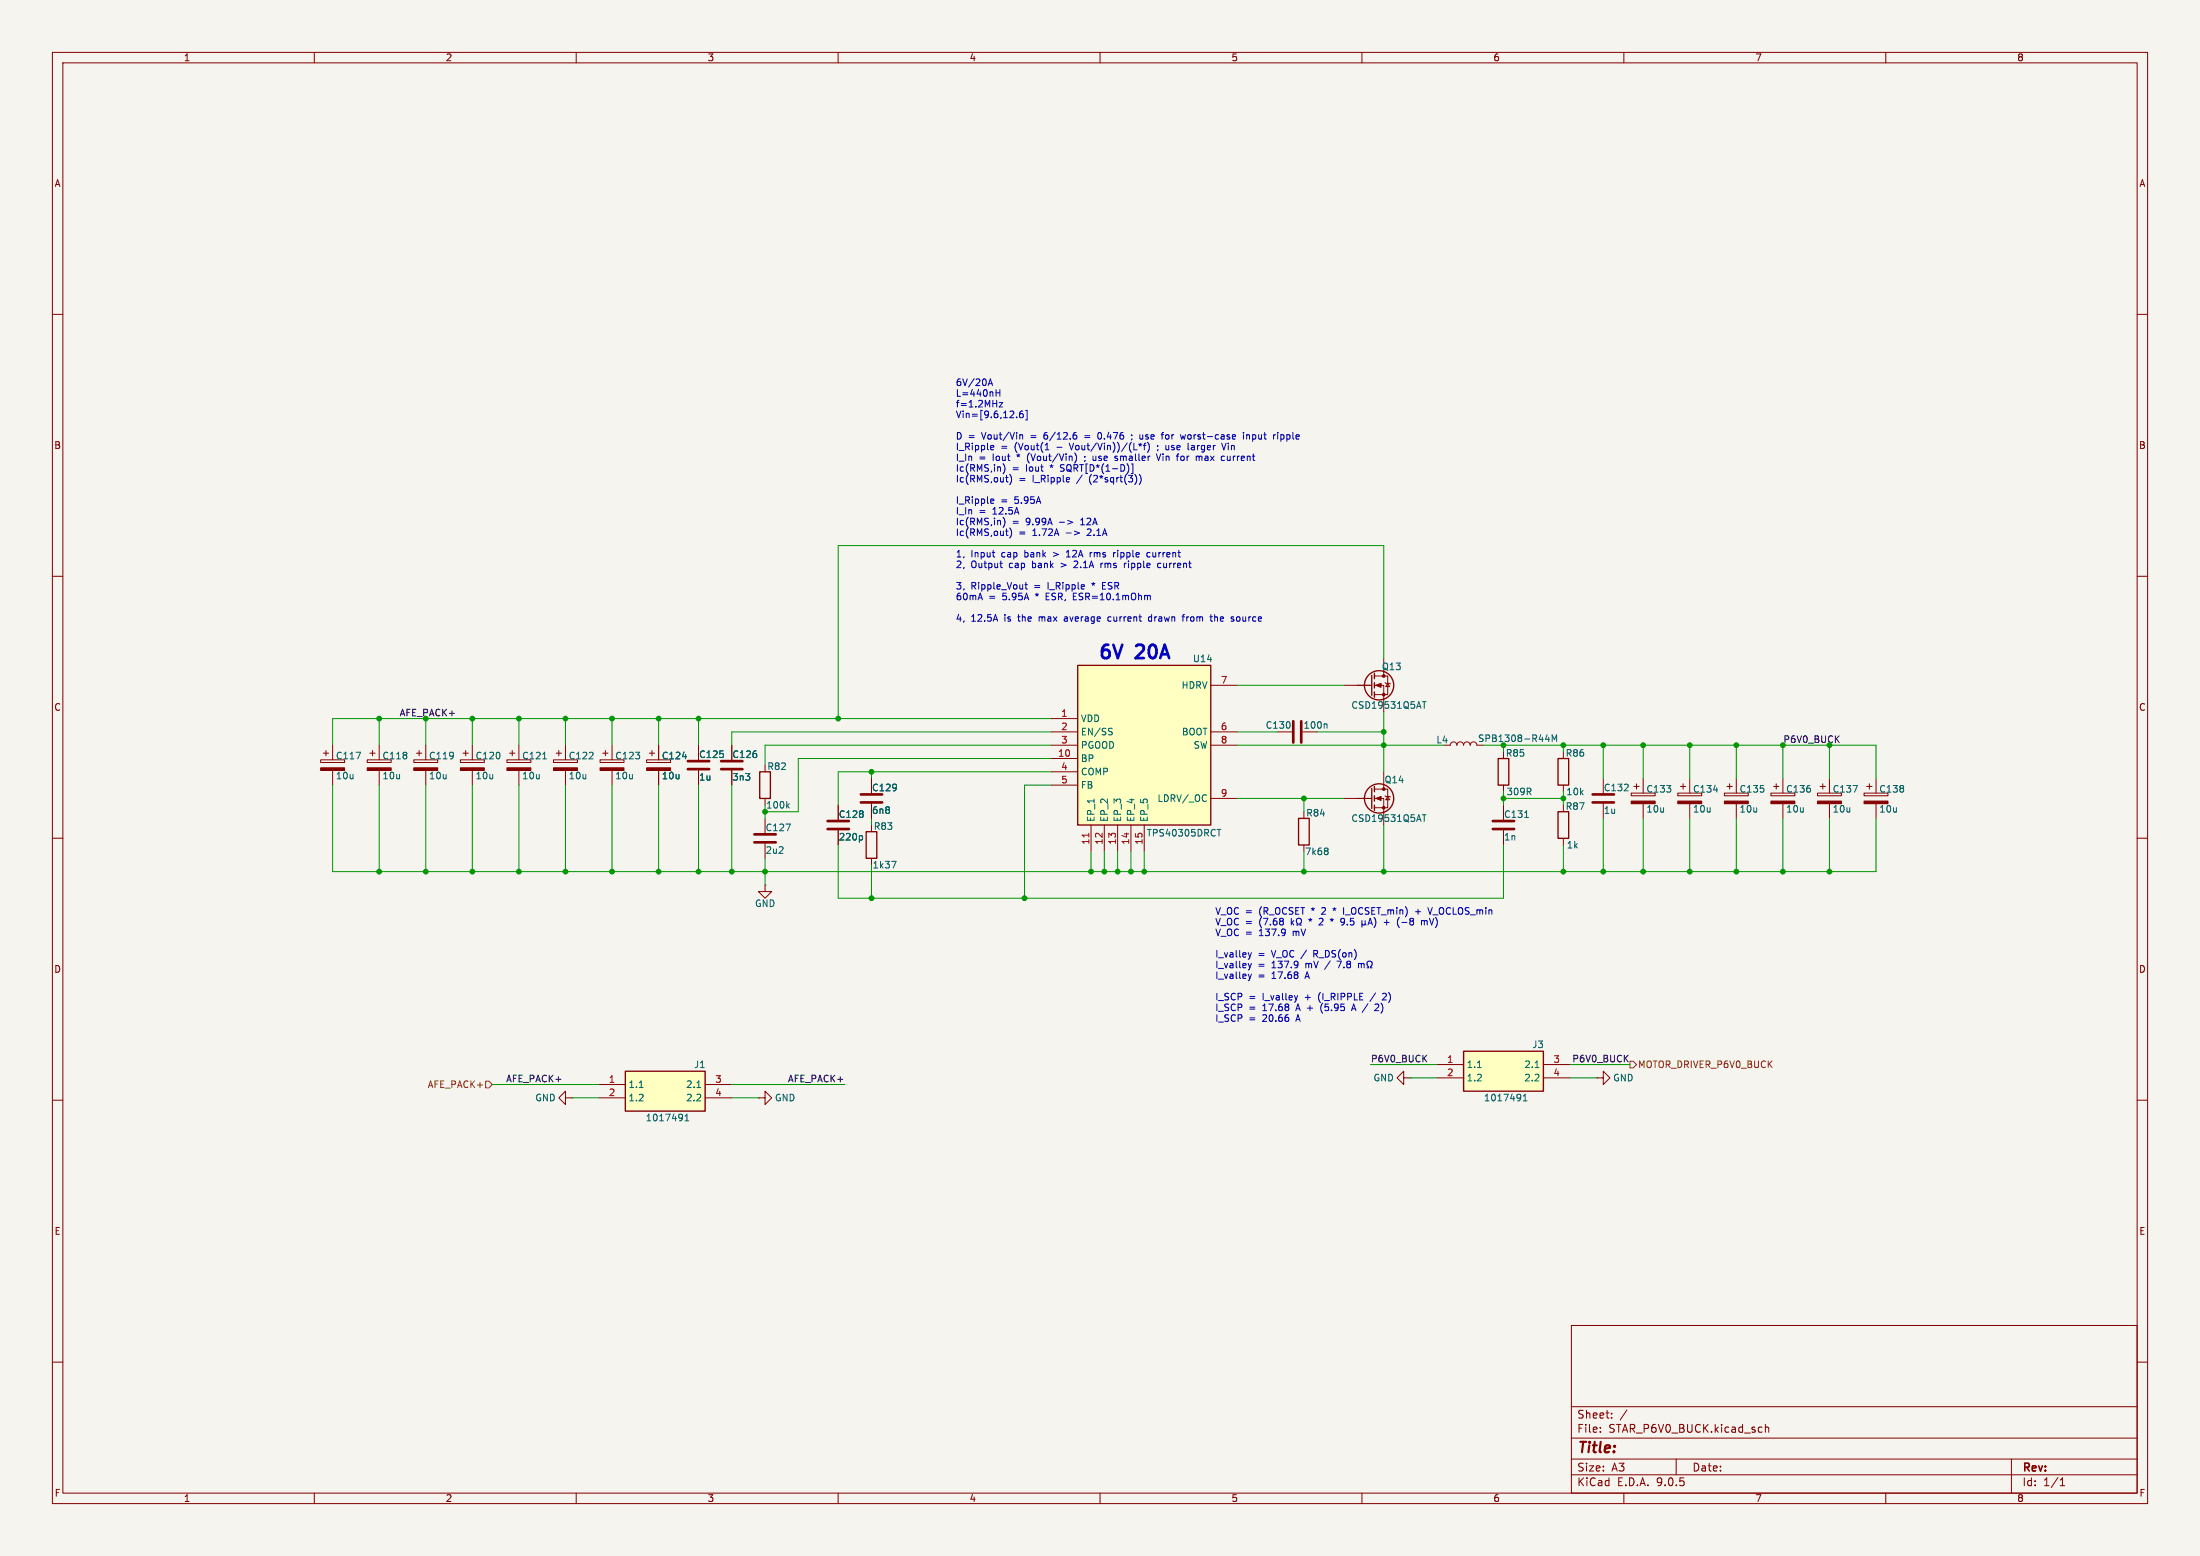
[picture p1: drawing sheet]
<svg xmlns="http://www.w3.org/2000/svg" width="420mm" height="297mm" viewBox="0 0 420 297" stroke-linecap="round" stroke-linejoin="round" font-family="sans-serif">
<path d="M0 0h420v297h-420z" fill="#f5f4ef" stroke="#f5f4ef" stroke-width=".19"/>
<g fill="none" stroke="#840000" stroke-width=".19">
<path d="M10 10h400v277h-400zM12 12h396v273h-396zM60 10v2M110 10v2M160 10v2M210 10v2M260 10v2M310 10v2M360 10v2M10 60h2M408 60h2M10 110h2"/>
<path d="M408 110h2M10 160h2M105.7 145h4.5v.5h-4.5zM106.2 143.8h1M106.7 143.3v1M107.9 142.2v2.8M107.9 147.1v2.8M166.4 148.6v2.8M166.4 153.4v2.8M408 160h2M146 168.9v1.3h-1.2l1.2 1.3 1.3-1.3h-1.3M146 168.9h.1"/>
<path d="M166.4 163.8v1.3M10 210h2M107.9 209.6v-1.3l-1.2 1.3 1.2 1.2v-1.2h1.3M109.2 209.6h.1M144.8 209.6h1.2v1.2l1.3-1.2-1.3-1.3v1.3M144.8 209.6h.1M304.8 205.7h1.3v1.3l1.2-1.3-1.2-1.2v1.2M304.8 205.7h.1M408 210h2M300 253h108v32h-108zM10 260h2M300 278.5h108"/>
<path d="M300 274.5h108M300 268.5h108M305.5 273.2v.2M305.5 272.5v.1M307.7 270.5v.2M307.7 269.8v.1M310.6 269.1l-1.3 1.9M320 278.5v3M336.2 272.4l.2 .1M336.4 273.3l-.2 .1M337 271.9v1.5M337 272.5l.2-.1 .4 .1 .1 .9"/>
<path d="M384 278.5v6.5M408 260h2M60 285v2M110 285v2M160 285v2M210 285v2M260 285v2M300 281.5h108M310 285v2M360 285v2M393.3 283.6h.9M393.3 282.5l.4-.4v1.5"/>
</g>
<path d="M165.4 158.8h2v5h-2z" fill="none" stroke="#840000" stroke-width=".25"/>
<path d="M170.2 164.4h.9l-.6 1.3" fill="none" stroke="#006464" stroke-width=".19"/>
<path d="M105.7 146.6h4.5v.5h-4.5z" fill="#840000" stroke="#840000" stroke-width=".19"/>
<path d="M164.3 151.6h4.1M164.3 153.2h4.1" fill="none" stroke="#840000" stroke-width=".51"/>
<path d="M205.7 127h25.4v30.5h-25.4z" fill="#ffffc2"/>
<g fill="none" stroke="#840000" stroke-width=".25">
<path d="M205.7 127h25.4v30.5h-25.4zM261.9 128.9v3.8M262.4 128.5v1M262.4 130.3v1M262.4 132.1v1M297.4 144.8h2.1v5.1h-2.1zM297.4 154.9h2.1v5.1h-2.1z"/>
<circle cx="263.3" cy="130.8" r="2.79"/>
</g>
<g fill="none" stroke="#840000" stroke-width=".19">
<path d="M200.7 137.2h5M200.7 139.7h5M231.1 139.7h5.1M231.1 130.8h5.1M243.8 139.7h2.8M256.5 130.8h5.4M262.4 129h2.5v3.6h-2.5M262.4 130.8h1.8v5.1M264.2 125.7v3.3M264.4 130.3l1 .3M264.9 130.4l.4 .7h-.8zM200.7 142.2h5"/>
<path d="M200.7 144.8h5M200.7 147.3h5M200.7 149.9h5M208.3 157.5v5.1M210.8 157.5v5.1M213.4 157.5v5.1M215.9 157.5v5.1M218.4 157.5v5.1M231.1 142.2h5.1M231.1 152.4h5.1M298.4 149.9v1.2M306.1 148.6v2.8"/>
<path d="M306.1 153.4v2.8M298.4 160v1.3"/>
</g>
<path d="M211.9 139.6l.3 .1 .1 .3-.2 .3h-.3M211.9 139l.4 .1M253.2 138.2l.1 .1v.7M271.5 133.9h.8M271.9 133.9v1.3M230.2 151.8h.1M230.3 152.9h-.1M232.3 158.3h.8M232.7 158.3v1.3" fill="none" stroke="#006464" stroke-width=".19"/>
<path d="M207.9 159.1v.7" fill="none" stroke="#a90000" stroke-width=".19"/>
<path d="M246.9 137.7v4M248.4 137.7v4M304 151.6h4.1M304 153.2h4.1" fill="none" stroke="#840000" stroke-width=".51"/>
<g fill="#840000" stroke="#840000" stroke-width=".19">
<path d="M262.6 130.8l1.1-.4v.8z"/>
<circle cx="264.2" cy="129" r=".25"/>
<circle cx="264.2" cy="132.6" r=".25"/>
</g>
<path d="M279.4 200.7h15.2v7.6h-15.2z" fill="#ffffc2"/>
<g fill="none" stroke="#840000" stroke-width=".25">
<path d="M145 147.3h2.1v5.1h-2.1zM247.9 156.2h2v5.1h-2zM261.9 150.5v3.8M262.4 150.1v1M262.4 151.9v1M262.4 153.7v1M286 144.8h2v5.1h-2zM279.4 200.7h15.2v7.6h-15.2z"/>
<circle cx="263.3" cy="152.4" r="2.79"/>
</g>
<g fill="none" stroke="#840000" stroke-width=".19">
<path d="M114.6 145h4.5v.5h-4.5zM115.1 143.8h1M115.6 143.3v1M116.8 142.2v2.8M116.8 147.1v2.8M123.4 145h4.6v.5h-4.6zM124 143.8h1M124.5 143.3v1M125.7 142.2v2.8M125.7 147.1v2.8M133.3 142.2v2.8M133.3 147.1v2.8"/>
<path d="M139.7 142.2v2.8M139.7 147.1v2.8M146 152.4v1.3M146 156.2v2.8M256.5 152.4h5.4M262.4 150.6h2.5v3.6h-2.5M262.4 152.4h1.8v5.1M264.2 147.3v3.3M264.4 151.9l1 .2M264.9 152l.4 .7h-.8zM275.6 142.2h1.3a.64 .64 0 0 1 .6-.6 .64 .64 0 0 1 .6 .6 .64 .64 0 0 1 .7-.6 .64 .64 0 0 1 .6 .6 .64 .64 0 0 1 .6-.6 .64 .64 0 0 1 .7 .6 .64 .64 0 0 1 .6-.6 .64 .64 0 0 1 .6 .6M287 149.9v1.2"/>
<path d="M287 153.7v2.8M287 158.5v2.8M347 151.4h4.5v.5h-4.5zM347.5 150.1h1M348 149.6v1M349.2 148.6v2.8M349.2 153.4v2.8M355.9 151.4h4.5v.5h-4.5zM356.4 150.1h1M356.9 149.6v1M358.1 148.6v2.8M358.1 153.4v2.8"/>
<path d="M146 161v2.8M248.9 161.3v1.3M268 205.7v-1.2l-1.3 1.2 1.3 1.3v-1.3h1.2M269.2 205.7h.1M274.3 203.2h5.1M274.3 205.7h5.1M294.6 203.2h5.1M294.6 205.7h5.1"/>
</g>
<g fill="none" stroke="#006464" stroke-width=".19">
<path d="M130.3 144.4h.8M150 157.3h.9l-.6 1.3M150.3 153.8l.4 .4M150.7 153.4l-.5 .5M271.5 155.5h.8M271.9 155.5v1.3M291.1 156h.7M295.3 140.2l-.3 .9h.8M295.6 140.7v.8M296.3 141.5v-1.2l.4 .9 .5-.9v1.2M353.7 149.9h.9l-.6 1.3M253.3 161.9l.2 .2-.2 .3 .2 .3v.2l-.2 .2"/>
<path d="M282.1 203.8h.7M290.8 210.1h.7M290.8 209.2l.4-.3v1.2M293.1 203.8h.7"/>
</g>
<path d="M131.3 145.3h4.1M131.3 146.8h4.1M137.7 145.3h4M137.7 146.8h4M144 159.3h4.1M285 156.7h4.1M285 158.2h4.1M144 160.8h4.1" fill="none" stroke="#840000" stroke-width=".51"/>
<g fill="#840000" stroke="#840000" stroke-width=".19">
<path d="M262.6 152.4l1.1-.4v.8z"/>
<path d="M123.4 146.6h4.6v.5h-4.6z"/>
<path d="M114.6 146.6h4.5v.5h-4.5z"/>
<path d="M355.9 152.9h4.5v.5h-4.5z"/>
<path d="M347 152.9h4.5v.5h-4.5z"/>
<circle cx="264.2" cy="150.6" r=".25"/>
<circle cx="264.2" cy="154.2" r=".25"/>
</g>
<path d="M119.4 204.5h15.2v7.6h-15.2z" fill="#ffffc2"/>
<path d="M119.4 204.5h15.2v7.6h-15.2z" fill="none" stroke="#840000" stroke-width=".25"/>
<g fill="none" stroke="#840000" stroke-width=".19">
<path d="M61.2 145h4.6v.5h-4.6zM61.7 143.8h1M62.2 143.3v1M63.5 142.2v2.8M63.5 147.1v2.8M70.1 145h4.6v.5h-4.6zM70.6 143.8h1M71.1 143.3v1M72.4 142.2v2.8M72.4 147.1v2.8M79 145h4.6v.5h-4.6zM79.5 143.8h1"/>
<path d="M80 143.3v1M81.3 142.2v2.8M81.3 147.1v2.8M87.9 145h4.6v.5h-4.6zM88.4 143.8h1M88.9 143.3v1M90.2 142.2v2.8M90.2 147.1v2.8M96.8 145h4.5v.5h-4.5zM97.3 143.8h1M97.8 143.3v1M99.1 142.2v2.8"/>
<path d="M99.1 147.1v2.8M125.7 142.2v2.8M125.7 147.1v2.8M133.3 142.2v2.8M133.3 147.1v2.8M139.7 142.2v2.8M139.7 147.1v2.8M160 153.7v2.8M160 158.5v2.8M166.4 148.6v2.8M166.4 153.4v2.8M311.4 151.4h4.6v.5h-4.6z"/>
<path d="M311.9 150.1h1M312.4 149.6v1M313.7 148.6v2.8M313.7 153.4v2.8M320.3 151.4h4.6v.5h-4.6zM320.8 150.1h1M321.3 149.6v1M322.6 148.6v2.8M322.6 153.4v2.8M329.2 151.4h4.6v.5h-4.6zM329.7 150.1h1M330.2 149.6v1"/>
<path d="M331.5 148.6v2.8M331.5 153.4v2.8M338.1 151.4h4.5v.5h-4.5zM338.6 150.1h1M339.1 149.6v1M340.4 148.6v2.8M340.4 153.4v2.8M114.3 207h5.1M114.3 209.6h5.1M134.6 207h5.1M134.6 209.6h5.1"/>
</g>
<path d="M68 143.6h.8l-.5 1.3M103.6 144.9h.7M130.3 144.4h.8M164.4 159.5l.3 .2v.4l-.3 .2M327.1 150.8h.8M122 207.6h.8M130.8 213.9h.7M130.8 213l.3-.3v1.2M133 207.6h.8" fill="none" stroke="#006464" stroke-width=".19"/>
<g fill="#840000" stroke="#840000" stroke-width=".19">
<path d="M311.4 152.9h4.6v.5h-4.6z"/>
<path d="M320.3 152.9h4.6v.5h-4.6z"/>
<path d="M329.2 152.9h4.6v.5h-4.6z"/>
<path d="M338.1 152.9h4.5v.5h-4.5z"/>
<path d="M61.2 146.6h4.6v.5h-4.6z"/>
<path d="M70.1 146.6h4.6v.5h-4.6z"/>
<path d="M79 146.6h4.6v.5h-4.6z"/>
<path d="M87.9 146.6h4.6v.5h-4.6z"/>
<path d="M96.8 146.6h4.5v.5h-4.5z"/>
</g>
<path d="M158 156.7h4.1M158 158.2h4.1" fill="none" stroke="#840000" stroke-width=".51"/>
<path d="M92.7 206.4h.6l.7 .6-.7 .6h-.6zM311.1 202.6h.7l.6 .6-.6 .6h-.7z" fill="none" stroke="#725600" stroke-width=".19"/>
<g fill="none" stroke="#009600" stroke-width=".19">
<path d="M72.4 137.2v5M81.3 137.2v5M90.2 137.2v5M99.1 137.2v5M107.9 137.2v5M116.8 137.2v5M125.7 137.2v5M133.3 137.2v5M200.7 139.7h-61v2.5M200.7 137.2h-137.2v5M236.2 139.7h7.6M236.2 130.8h20.3"/>
<path d="M251.5 139.7h12.7M264.2 125.7v-21.6h-104.2v33.1M264.2 135.9v11.4M63.5 149.9v16.5h294.6v-10.2M72.4 149.9v16.5M81.3 149.9v16.5M90.2 149.9v16.5M99.1 149.9v16.5M107.9 149.9v16.5M116.8 149.9v16.5M125.7 149.9v16.5M133.3 149.9v16.5"/>
<path d="M139.7 149.9v16.5M166.4 147.3v1.3M166.4 156.2v1.3M200.7 142.2h-54.7v3.9M200.7 144.8h-48.3v10.1h-6.4v1.3M200.7 147.3h-40.7v6.4M200.7 149.9h-5.1v21.6M236.2 152.4h20.3M236.2 142.2h39.4M248.9 152.4v2.5M264.2 157.5v8.9M283.2 142.2h74.9v6.4"/>
<path d="M287 142.2v1.3M298.4 152.4h-11.4v1.3M298.4 142.2v1.3M298.4 151.1v2.6M306.1 142.2v6.4M306.1 156.2v10.2M313.7 142.2v6.4M313.7 156.2v10.2M322.6 142.2v6.4M322.6 156.2v10.2M331.5 142.2v6.4M331.5 156.2v10.2"/>
<path d="M340.4 142.2v6.4M340.4 156.2v10.2M349.2 142.2v6.4M349.2 156.2v10.2M146 163.8v5.1M160 161.3v10.2h127v-10.2M166.4 165.1v6.4M208.3 162.6v3.8M210.8 162.6v3.8M213.4 162.6v3.8M215.9 162.6v3.8M218.4 162.6v3.8"/>
<path d="M248.9 162.6v3.8M298.4 161.3v5.1M94 207h20.3M109.2 209.6h5.1M139.7 209.6h5.1M139.7 207h21.6M261.6 203.2h12.7M269.2 205.7h5.1M299.7 203.2h11.4M299.7 205.7h5.1"/>
</g>
<g fill="none" stroke="#0000c2" stroke-width=".19">
<path d="M188.6 73.6l.5-1.3 .4 1.3M188.8 73.2h.6M190.2 74.4v1.2M190.2 75h.7M190.8 76.8h.6l-.6 .9h.6M190.9 74.4v1.2M194.1 79.6v.1M195.2 78.5h-.3a.86 .86 0 0 0 0 1.2l.4-.1 .1-.4-.3-.3-.4 .1-.1 .2M195.8 78.3h.3v1.9h-.3M189.3 85l.4 .1v.2l-.6 .1M189.3 95.2l.4 .1v.2l-.6 .2M189.7 85.8l-.4 .1"/>
<path d="M189.7 96l-.4 .1M191.7 88.7a1.5 1.5 0 0 1-.2 1.7M191.7 99a1.5 1.5 0 0 1-.2 1.6M192 91.2h.5M192.2 91.9l.3 .1M192.8 90.6a1.47 1.47 0 0 1 0 1.9M194.7 83.1l.2-.1h.3v.8M199.5 85.9h.8M199.8 84.8l.1-.2v1.3M202.2 99.7h1M203.8 99.3l1 .4-1 .4M204.1 84.6l.4 1.3"/>
<path d="M205.1 83h.2l.3 .3-.1 .4-.4 .1M205.2 82.5h.3M205.5 87v.5l-.3 .8M206.4 99.2l-.1 .1M207.1 83.2h1M207.1 83.5h1M207.1 87.1v.1M207.1 87.8l-.1 .3M208.7 87.1v.6l.3 .2M210 82.5a.68 .68 0 0 0-.5 .7 .68 .68 0 0 0 .5 .6M212.8 87.3l.6 .4M212.9 87.1l-.1 .1"/>
<path d="M213.4 87.7l-.2 .2-.4-.1M215.3 88.7a1.5 1.5 0 0 1-.1 1.7M216 83v.2M216.1 83.8l-.1 .2M216.3 88.6v1.8M216.5 85.9h.6M216.8 90.8l.2 .6-.2 .8M217.5 85.1l.2-.2 .2 .2M217.5 90.5a1.46 1.46 0 0 1 0 2M218.2 83v.8M218.2 83.7l-.2 .1M218.3 85h.5"/>
<path d="M218.5 84.7v1.2M219.2 84.7a1.47 1.47 0 0 1-.1 1.6M220.8 86.6l.4 1.3 .4-1.3M221 85.1v.1M221.1 85.8l-.2 .2M222.6 85v.7l.3 .2M222.7 83l-.2 .2v.4l.2 .2M225.7 87.1l-.3 .2v.4l.3 .2M226.3 83l-.2 .8-.3-.6M226.8 84.6v1.1l.2 .2M228.9 87.1v.1M228.9 87.2v.7"/>
<path d="M229 87.1l-.1 .1M229.4 87.1l.1 .8M233.2 84.6l.4 1.3 .5-1.3M234.3 87.1v.6l.4 .2M237.4 82.5v.2M237.4 83v.8M238 83.1l.2-.1h.3v.8M238 83v.8M243.9 82.5v.2M243.9 83v.8M244.5 83.8h.4M244.5 83v1.2"/>
<path d="M244.9 83h-.4M189.4 105.5h.5M189.8 106.3h.1M191.2 108.4h.2M192 101.4h.5M192.2 102.2h.3M192.8 100.8a1.47 1.47 0 0 1 0 1.9M195.7 111.6h.4M195.8 111.2v1.1l.3 .1M203.3 117.7l-.1 .1M203.3 118.1l-.1 .2 .1 .3M203.5 101.7h1"/>
<path d="M203.6 106.3h.7M203.8 105.2l-.2 .2M204.9 113.8h.4M204.9 113.2v1.3h.6M205.1 101.4l1 .3-1 .4M205.7 107.6l-.7 .8h.8M206.3 100.2h.7M208.1 105.5v.8M208.5 105.5l-.4 .2M210.2 107.5v.9M210.5 111.8h.4M210.5 107.5l-.3 .3"/>
<path d="M211.1 111.2h-.6v1.2h.6M212 117.7l-.4 .1-.1 .2 .1 .5 .4 .1M212.6 105.5v.8M213 105.5l-.4 .2M214.6 107.5v.9M214.8 107.6l-.2 .2M219.4 113.6l.2 .2v.7M219.5 105.5h-.3l-.3 .2 .2 .6h.4M219.8 117.8l-.3-.1-.3 .3 .2 .5h.4M221.6 107.6l-.4-.1-.2 .3 .1 .5h.5M225.7 117.7h.4M226.1 117.3l-.3 .2v1.1"/>
<path d="M231 117.7h.5M231.2 117.3v1.1l.3 .2M231.9 117.3v1.3M232.1 117.7l-.2 .2M236.2 117.8l-.1 .2 .1 .5M246.5 175.3v1.3M246.6 176.1l.4 .5M247 175.7l-.5 .5M247.5 175.6v.5l.3 .2v.3h-.3M248.5 175.6l-.1 .5-.3 .2v.3h.4M252.3 175.3l-.5 .1M252.5 175.4v.4l-.7 .8h.8"/>
<path d="M254 175.5l.3 .1M254.3 175.3v.3M254.3 175.6l-.2 .2M254.3 175.6l.1 .2M254.4 173.4l.3 .1-.1 .3M254.6 175.5l-.3 .1M256.5 173.2v1.3M256.5 176.4l-.4 .2M256.6 175.3h-.4l-.2 .2 .1 .5h.5M256.8 174.6h1M260 176.4l.2 .2 .4-.2M260.6 176.4l.2 .2"/>
<path d="M260.6 175.7v.7M261.2 176.6l.4-1.3 .4 1.3M261.3 176.2h.6M262.6 175.6v.9l-.3 .5M264.2 176.1h1M264.7 175.6v1M267.6 176.1h1M269.3 175.8h.1M269.4 175.8l-.3 .3 .1 .3 .2 .2 .3-.1 .2-.2v-.2l-.3-.3M269.4 175.8h.2M269.7 175.8h-.1M269.8 175.4v.3"/>
<path d="M270.2 174h1M271.4 175.7v.9M271.4 175.8l.3-.1 .2 .2M271.9 175.9l.2-.2 .3 .1 .1 .8M271.9 175.9v.7M272.6 173.2l.4 1.3 .4-1.3M238.3 181.8l.3 .9M238.3 183.9l.3 .8M238.3 185.9l.3 .9M238.6 182.7l-.1 .3M238.6 184.7l-.1 .3M238.6 186.8l-.1 .3"/>
<path d="M238.9 181.8l-.3 .9M238.9 183.9l-.3 .8M238.9 185.9l-.3 .9M252.2 192l.1 1M258.1 192.5h.6M258.4 191.6l-.4 1.3M259.3 183.9v.8M259.4 183.9l-.1 .1M259.5 183.9l.4 .2M259.9 184.1l.2-.2h.3v.8M259.9 184.1v.6M261 184.7h.3v-.2a.54 .54 0 0 1-.3-.7 .54 .54 0 0 1 .8-.3l.1 .6-.3 .4v.2h.3"/>
<path d="M262.6 189.5l-1.1 1.7M263.1 191.8l.1 .1M263.2 192l-.8 .9h.8M264.4 189.6l-.5 .1M264.6 190.1l-.7 .8h.8"/>
</g>
<g fill="#009600" stroke="#009600" stroke-width=".19">
<circle cx="264.2" cy="139.7" r=".46"/>
<circle cx="264.2" cy="142.2" r=".46"/>
<circle cx="215.9" cy="166.4" r=".46"/>
<circle cx="213.4" cy="166.4" r=".46"/>
<circle cx="218.4" cy="166.4" r=".46"/>
<circle cx="210.8" cy="166.4" r=".46"/>
<circle cx="248.9" cy="166.4" r=".46"/>
<circle cx="160" cy="137.2" r=".46"/>
<circle cx="166.4" cy="147.3" r=".46"/>
<circle cx="133.3" cy="137.2" r=".46"/>
<circle cx="125.7" cy="137.2" r=".46"/>
<circle cx="195.6" cy="171.5" r=".46"/>
<circle cx="208.3" cy="166.4" r=".46"/>
<circle cx="166.4" cy="171.5" r=".46"/>
<circle cx="99.1" cy="137.2" r=".46"/>
<circle cx="107.9" cy="137.2" r=".46"/>
<circle cx="90.2" cy="137.2" r=".46"/>
<circle cx="90.2" cy="166.4" r=".46"/>
<circle cx="81.3" cy="166.4" r=".46"/>
<circle cx="72.4" cy="166.4" r=".46"/>
<circle cx="72.4" cy="137.2" r=".46"/>
<circle cx="331.5" cy="142.2" r=".46"/>
<circle cx="349.2" cy="166.4" r=".46"/>
<circle cx="340.4" cy="166.4" r=".46"/>
<circle cx="322.6" cy="142.2" r=".46"/>
<circle cx="331.5" cy="166.4" r=".46"/>
<circle cx="313.7" cy="142.2" r=".46"/>
<circle cx="306.1" cy="142.2" r=".46"/>
<circle cx="146" cy="166.4" r=".46"/>
<circle cx="133.3" cy="166.4" r=".46"/>
<circle cx="139.7" cy="166.4" r=".46"/>
<circle cx="125.7" cy="166.4" r=".46"/>
<circle cx="146" cy="154.9" r=".46"/>
<circle cx="264.2" cy="166.4" r=".46"/>
<circle cx="298.4" cy="142.2" r=".46"/>
<circle cx="287" cy="142.2" r=".46"/>
<circle cx="298.4" cy="152.4" r=".46"/>
<circle cx="287" cy="152.4" r=".46"/>
<circle cx="248.9" cy="152.4" r=".46"/>
<circle cx="298.4" cy="166.4" r=".46"/>
<circle cx="322.6" cy="166.4" r=".46"/>
<circle cx="313.7" cy="166.4" r=".46"/>
<circle cx="306.1" cy="166.4" r=".46"/>
<circle cx="116.8" cy="166.4" r=".46"/>
<circle cx="107.9" cy="166.4" r=".46"/>
<circle cx="99.1" cy="166.4" r=".46"/>
<circle cx="116.8" cy="137.2" r=".46"/>
</g>
<g font-size="3.5" fill="#0000c2">
<text x="209.4" y="126.5">6V</text>
<text x="216.9" y="126.5">20A</text>
</g>
<text font-size="2.8" fill="#840000" x="301" y="277.9">Title:</text>
<g font-size="2.1" fill="#840000">
<text x="301" y="273.7">File:</text>
<text x="301" y="271">Sheet:</text>
<text x="307.1" y="273.7">STAR_P6V0_BUCK.kicad_sch</text>
<text x="301" y="281.1">Size:</text>
<text x="307.6" y="281.1">A3</text>
<text x="323" y="281.1">Date:</text>
<text x="386" y="281.3">Rev:</text>
<text x="301" y="283.9">KiCad</text>
<text x="308.7" y="283.9">E.D.A.</text>
<text x="316.3" y="283.9">9.0.5</text>
<text x="386" y="283.9">Id:</text>
<text x="390.1" y="283.9">1/1</text>
</g>
<g font-size="1.8" fill="#840000">
<text x="35" y="11.9">1</text>
<text x="85" y="11.9">2</text>
<text x="135" y="11.9">3</text>
<text x="185" y="11.9">4</text>
<text x="235" y="11.9">5</text>
<text x="285" y="11.9">6</text>
<text x="335" y="11.9">7</text>
<text x="385" y="11.9">8</text>
<text x="10.3" y="35.9">A</text>
<text x="408.3" y="35.9">A</text>
<text x="10.3" y="85.9">B</text>
<text x="408.2" y="85.9">B</text>
<text x="10.3" y="135.9">C</text>
<text x="408.2" y="135.9">C</text>
<text x="10.3" y="185.9">D</text>
<text x="408.2" y="185.9">D</text>
<text x="10.3" y="235.9">E</text>
<text x="408.3" y="235.9">E</text>
<text x="10.3" y="285.9">F</text>
<text x="35" y="286.9">1</text>
<text x="85" y="286.9">2</text>
<text x="135" y="286.9">3</text>
<text x="185" y="286.9">4</text>
<text x="235" y="286.9">5</text>
<text x="285" y="286.9">6</text>
<text x="335" y="286.9">7</text>
<text x="385" y="286.9">8</text>
<text x="408.3" y="285.9">F</text>
</g>
<g font-size="1.8" fill="#0000c2">
<text x="182.4" y="73.9">6V/20A</text>
<text x="182.4" y="75.9">L=440nH</text>
<text x="182.4" y="78">f=1.2MHz</text>
<text x="182.4" y="80">Vin=[9.6,12.6]</text>
<text x="182.4" y="84.1">D =</text>
<text x="182.4" y="86.1">I_Ripple</text>
<text x="182.4" y="88.2">I_In</text>
<text x="186.9" y="88.2">=</text>
<text x="187.6" y="84.1">Vout/Vin</text>
<text x="189.6" y="88.2">Iout</text>
<text x="191" y="86.1">=</text>
<text x="193.8" y="86.1">(Vout(1</text>
<text x="194.4" y="88.2">*</text>
<text x="196.5" y="88.2">(Vout/Vin)</text>
<text x="197" y="84.1">=</text>
<text x="199.8" y="84.1">6/12.6</text>
<text x="202" y="86.1">-</text>
<text x="204.7" y="86.1">Vout/Vin))/(L*f)</text>
<text x="207.7" y="88.2">;</text>
<text x="209.5" y="88.2">use</text>
<text x="210.4" y="84.1">0.476</text>
<text x="213.9" y="88.2">smaller</text>
<text x="217.1" y="84.1">;</text>
<text x="218.8" y="84.1">use</text>
<text x="221.6" y="86.1">;</text>
<text x="222.2" y="88.2">Vin</text>
<text x="223.3" y="84.1">for</text>
<text x="223.4" y="86.1">use</text>
<text x="226.2" y="88.2">for</text>
<text x="227.1" y="84.1">worst-case</text>
<text x="227.8" y="86.1">larger</text>
<text x="230" y="88.2">max</text>
<text x="234.6" y="86.1">Vin</text>
<text x="235" y="88.2">current</text>
<text x="239.2" y="84.1">input</text>
<text x="245.2" y="84.1">ripple</text>
<text x="182.4" y="90.2">Ic(RMS,in)</text>
<text x="182.4" y="92.3">Ic(RMS,out)</text>
<text x="193.2" y="90.2">=</text>
<text x="194.5" y="92.3">=</text>
<text x="196" y="90.2">Iout</text>
<text x="197.2" y="92.3">I_Ripple</text>
<text x="200.8" y="90.2">*</text>
<text x="202.9" y="90.2">SQRT[D*(1-D)]</text>
<text x="205.9" y="92.3">/</text>
<text x="208.4" y="92.3">(2*sqrt(3))</text>
<text x="182.4" y="96.4">I_Ripple</text>
<text x="182.4" y="98.4">I_In</text>
<text x="182.4" y="100.5">Ic(RMS,in)</text>
<text x="186.9" y="98.4">=</text>
<text x="189.6" y="98.4">12.5A</text>
<text x="191" y="96.4">=</text>
<text x="193.2" y="100.5">=</text>
<text x="193.8" y="96.4">5.95A</text>
<text x="196" y="100.5">9.99A</text>
<text x="206.8" y="100.5">12A</text>
<text x="182.4" y="102.5">Ic(RMS,out)</text>
<text x="182.4" y="106.6">1,</text>
<text x="185.4" y="106.6">Input</text>
<text x="191.3" y="106.6">cap</text>
<text x="194.5" y="102.5">=</text>
<text x="195.9" y="106.6">bank</text>
<text x="197.2" y="102.5">1.72A</text>
<text x="201.5" y="106.6">&gt;</text>
<text x="204.3" y="106.6">12A</text>
<text x="208" y="102.5">2.1A</text>
<text x="208.9" y="106.6">rms</text>
<text x="213.6" y="106.6">ripple</text>
<text x="220.2" y="106.6">current</text>
<text x="182.4" y="108.6">2,</text>
<text x="182.4" y="112.7">3,</text>
<text x="185.4" y="108.6">Output</text>
<text x="185.4" y="112.7">Ripple_Vout</text>
<text x="192.8" y="108.6">cap</text>
<text x="197.3" y="108.6">bank</text>
<text x="197.5" y="112.7">=</text>
<text x="200.3" y="112.7">I_Ripple</text>
<text x="203" y="108.6">&gt;</text>
<text x="205.7" y="108.6">2.1A</text>
<text x="208.9" y="112.7">*</text>
<text x="211" y="108.6">rms</text>
<text x="211.1" y="112.7">ESR</text>
<text x="215.7" y="108.6">ripple</text>
<text x="222.3" y="108.6">current</text>
<text x="182.4" y="114.8">60mA</text>
<text x="182.4" y="118.9">4,</text>
<text x="185.4" y="118.9">12.5A</text>
<text x="188.7" y="114.8">=</text>
<text x="191.5" y="114.8">5.95A</text>
<text x="191.8" y="118.9">is</text>
<text x="194.7" y="118.9">the</text>
<text x="198" y="114.8">*</text>
<text x="198.8" y="118.9">max</text>
<text x="200.1" y="114.8">ESR,</text>
<text x="203.8" y="118.9">average</text>
<text x="205.5" y="114.8">ESR=10.1mOhm</text>
<text x="212.4" y="118.9">current</text>
<text x="220.3" y="118.9">drawn</text>
<text x="227.1" y="118.9">from</text>
<text x="232.6" y="118.9">the</text>
<text x="236.7" y="118.9">source</text>
<text x="231.9" y="174.8">V_OC =</text>
<text x="231.9" y="176.8">V_OC =</text>
<text x="231.9" y="178.9">V_OC =</text>
<text x="240.5" y="174.8">(R_OCSET</text>
<text x="240.5" y="176.8">(7.68</text>
<text x="240.5" y="178.9">137.9</text>
<text x="247.1" y="178.9">mV</text>
<text x="250.4" y="176.8">*</text>
<text x="250.7" y="174.8">*</text>
<text x="252.8" y="174.8">2</text>
<text x="255.2" y="174.8">*</text>
<text x="257" y="176.8">9.5</text>
<text x="257.3" y="174.8">I_OCSET_min)</text>
<text x="265.7" y="176.8">+</text>
<text x="271.2" y="174.8">+</text>
<text x="273.2" y="176.8">mV)</text>
<text x="274" y="174.8">V_OCLOS_min</text>
<text x="231.9" y="183">I_valley</text>
<text x="231.9" y="185">I_valley</text>
<text x="240.1" y="183">=</text>
<text x="240.1" y="185">=</text>
<text x="242.9" y="183">V_OC /</text>
<text x="242.9" y="185">137.9</text>
<text x="249.5" y="185">mV</text>
<text x="251.2" y="183">R_DS(on)</text>
<text x="253.5" y="185">/</text>
<text x="256" y="185">7.8</text>
<text x="231.9" y="187.1">I_valley</text>
<text x="231.9" y="191.2">I_SCP</text>
<text x="238.4" y="191.2">=</text>
<text x="240.1" y="187.1">=</text>
<text x="241.1" y="191.2">I_valley</text>
<text x="242.9" y="187.1">17.68</text>
<text x="249.4" y="191.2">+</text>
<text x="249.5" y="187.1">A</text>
<text x="252.1" y="191.2">(I_RIPPLE</text>
<text x="262.3" y="191.2">/</text>
<text x="264.8" y="191.2">2)</text>
<text x="231.9" y="193.2">I_SCP</text>
<text x="231.9" y="195.2">I_SCP</text>
<text x="238.4" y="193.2">=</text>
<text x="238.4" y="195.2">=</text>
<text x="241.1" y="193.2">17.68</text>
<text x="241.1" y="195.2">20.66</text>
<text x="247.8" y="193.2">A +</text>
<text x="247.8" y="195.2">A</text>
<text x="252.8" y="193.2">(5.95</text>
<text x="259" y="193.2">A /</text>
<text x="263.8" y="193.2">2)</text>
</g>
<g font-size="1.8" fill="#006464">
<text x="225.5" y="131.7">HDRV</text>
<text x="227.6" y="126.6">U14</text>
<text x="263.7" y="128.1">Q13</text>
<text x="257.9" y="135.5">CSD19531Q5AT</text>
<text x="206.2" y="138">VDD</text>
<text x="206.2" y="140.6">EN/SS</text>
<text x="206.2" y="143.1">PGOOD</text>
<text x="225.5" y="140.6">BOOT</text>
<text x="227.8" y="143.1">SW</text>
<text x="241.5" y="139.3">C130</text>
<text x="248.8" y="139.3">100n</text>
<text x="274.1" y="142.1">L4</text>
<text x="282.1" y="141.8">SPB1308-R44M</text>
<text x="64" y="145.1">C117</text>
<text x="64" y="148.9">10u</text>
<text x="72.9" y="145.1">C118</text>
<text x="72.9" y="148.9">10u</text>
<text x="81.8" y="145.1">C119</text>
<text x="81.8" y="148.9">10u</text>
<text x="90.7" y="145.1">C120</text>
<text x="90.7" y="148.9">10u</text>
<text x="99.6" y="145.1">C121</text>
<text x="99.6" y="148.9">10u</text>
<text x="108.5" y="145.1">C122</text>
<text x="108.5" y="148.9">10u</text>
<text x="117.4" y="145.1">C123</text>
<text x="117.4" y="148.9">10u</text>
<text x="126.2" y="145.1">C124</text>
<text x="126.2" y="148.9">10u</text>
<text x="133.4" y="144.9">C125</text>
<text x="133.4" y="149.2">1u</text>
<text x="139.7" y="144.9">C126</text>
<text x="139.7" y="149.2">3n3</text>
<text x="146.4" y="147.2">R82</text>
<text x="206.2" y="145.6">BP</text>
<text x="206.2" y="148.2">COMP</text>
<text x="264.2" y="149.7">Q14</text>
<text x="287.4" y="144.6">R85</text>
<text x="298.8" y="144.6">R86</text>
<text x="166.4" y="151.2">C129</text>
<text x="166.4" y="155.5">6n8</text>
<text x="206.2" y="150.7">FB</text>
<text x="220.9" y="153.3">LDRV/_OC</text>
<text x="298.8" y="154.8">R87</text>
<text x="298.9" y="152">10k</text>
<text x="306.1" y="151.2">C132</text>
<text x="306.1" y="155.5">1u</text>
<text x="314.2" y="151.5">C133</text>
<text x="314.2" y="155.3">10u</text>
<text x="323.1" y="151.5">C134</text>
<text x="323.1" y="155.3">10u</text>
<text x="332" y="151.5">C135</text>
<text x="332" y="155.3">10u</text>
<text x="340.9" y="151.5">C136</text>
<text x="340.9" y="155.3">10u</text>
<text x="349.8" y="151.5">C137</text>
<text x="349.8" y="155.3">10u</text>
<text x="358.7" y="151.5">C138</text>
<text x="358.7" y="155.3">10u</text>
<text x="146.1" y="158.9">C127</text>
<text x="160" y="156.3">C128</text>
<text x="160" y="160.6">220p</text>
<text x="166.7" y="158.6">R83</text>
<text x="209.1" y="157" transform="rotate(-90 209.1 157)">EP_1</text>
<text x="211.7" y="157" transform="rotate(-90 211.7 157)">EP_2</text>
<text x="214.2" y="157" transform="rotate(-90 214.2 157)">EP_3</text>
<text x="216.8" y="157" transform="rotate(-90 216.8 157)">EP_4</text>
<text x="218.8" y="159.9">TPS40305DRCT</text>
<text x="219.3" y="157" transform="rotate(-90 219.3 157)">EP_5</text>
<text x="249.3" y="156.1">R84</text>
<text x="257.9" y="157.1">CSD19531Q5AT</text>
<text x="287" y="156.3">C131</text>
<text x="287" y="160.6">1n</text>
<text x="146.1" y="163.2">2u2</text>
<text x="166.5" y="166">1k37</text>
<text x="249" y="163.4">7k68</text>
<text x="299" y="162.2">1k</text>
<text x="144" y="173.3">GND</text>
<text x="292.4" y="200.3">J3</text>
<text x="119.9" y="207.9">1.1</text>
<text x="130.9" y="207.9">2.1</text>
<text x="132.4" y="204.1">J1</text>
<text x="262.1" y="206.6">GND</text>
<text x="279.9" y="204.1">1.1</text>
<text x="279.9" y="206.6">1.2</text>
<text x="290.9" y="204.1">2.1</text>
<text x="290.9" y="206.6">2.2</text>
<text x="307.9" y="206.6">GND</text>
<text x="102.1" y="210.4">GND</text>
<text x="119.9" y="210.4">1.2</text>
<text x="123.2" y="214.2">1017491</text>
<text x="130.9" y="210.4">2.2</text>
<text x="147.8" y="210.4">GND</text>
<text x="283.2" y="210.4">1017491</text>
</g>
<g font-size="1.8" fill="#a90000">
<text x="233" y="130.6">7</text>
<text x="202.5" y="136.9">1</text>
<text x="202.5" y="139.4">2</text>
<text x="202.5" y="142">3</text>
<text x="233" y="139.4">6</text>
<text x="233" y="142">8</text>
<text x="201.9" y="144.5">10</text>
<text x="202.5" y="147.1">4</text>
<text x="202.5" y="149.6">5</text>
<text x="233" y="152.1">9</text>
<text x="208" y="161.3" transform="rotate(-90 208 161.3)">11</text>
<text x="210.6" y="161.3" transform="rotate(-90 210.6 161.3)">12</text>
<text x="213.1" y="161.3" transform="rotate(-90 213.1 161.3)">13</text>
<text x="215.6" y="161.3" transform="rotate(-90 215.6 161.3)">14</text>
<text x="218.2" y="161.3" transform="rotate(-90 218.2 161.3)">15</text>
<text x="276.2" y="202.9">1</text>
<text x="296.5" y="202.9">3</text>
<text x="116.1" y="206.8">1</text>
<text x="116.1" y="209.3">2</text>
<text x="136.5" y="206.8">3</text>
<text x="136.5" y="209.3">4</text>
<text x="276.2" y="205.5">2</text>
<text x="296.5" y="205.5">4</text>
</g>
<g font-size="1.8" fill="#009600">
<text x="76.2" y="136.8">AFE_PACK+</text>
<text x="340.4" y="141.9">P6V0_BUCK</text>
<text x="146.2" y="154.5">100k</text>
<text x="287.5" y="152">309R</text>
</g>
<g font-size="1.8" fill="#0f0f0f">
<text x="261.6" y="202.9">P6V0_BUCK</text>
<text x="300.1" y="202.9">P6V0_BUCK</text>
<text x="96.5" y="206.7">AFE_PACK+</text>
<text x="150.3" y="206.7">AFE_PACK+</text>
</g>
<g font-size="1.8" fill="#725600">
<text x="81.6" y="207.9">AFE_PACK+</text>
<text x="312.6" y="204.1">MOTOR_DRIVER_P6V0_BUCK</text>
</g>
</svg>
